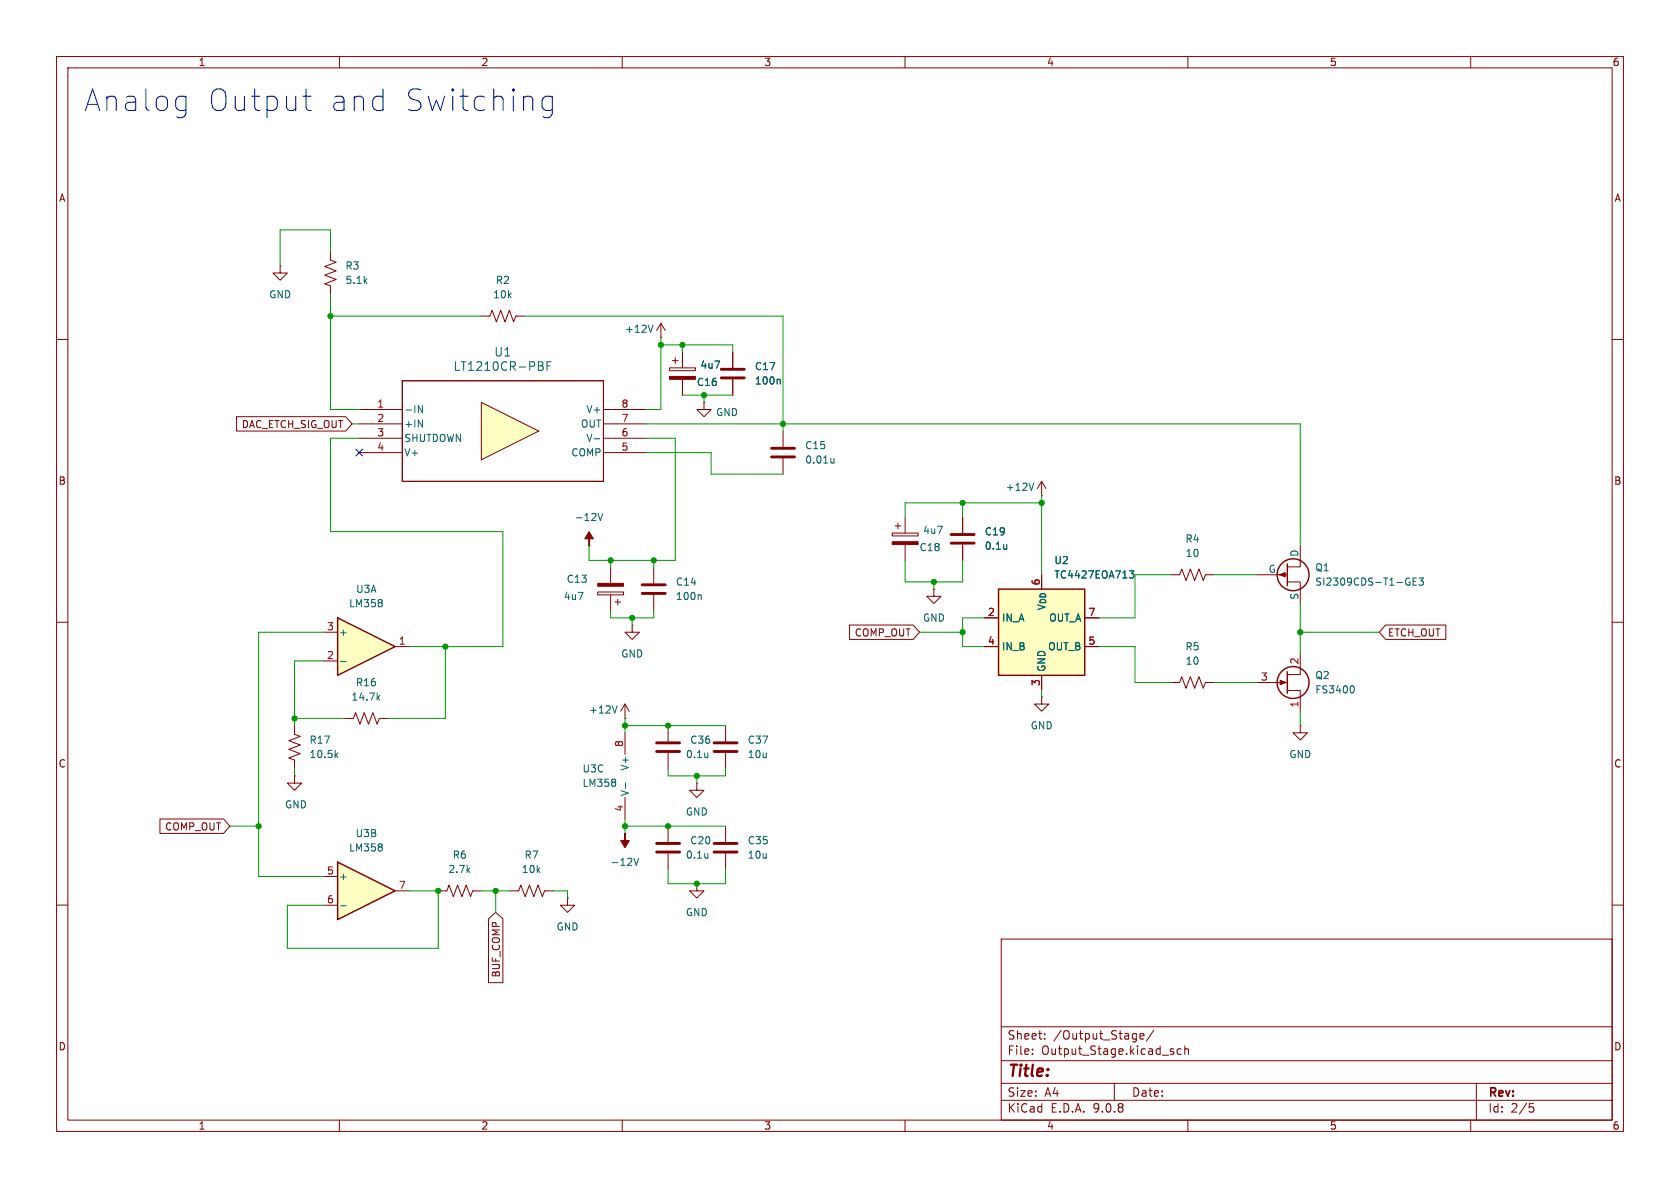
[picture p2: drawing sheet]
<svg xmlns="http://www.w3.org/2000/svg" width="297mm" height="210mm" viewBox="0 0 297 210" stroke-linecap="round" stroke-linejoin="round" font-family="sans-serif">
<g fill="none" stroke="#840000" stroke-width=".18">
<path d="M10 10h277v190h-277zM12 12h273v186h-273zM60 10v2M110 10v2M160 10v2M210 10v2M260 10v2M10 60h2M285 60h2M10 110h2M105.7 104.6h4.5v.6h-4.5zM107.9 100.3v2.8"/>
<path d="M107.9 105.2v2.8M108.7 106.4h1M109.2 105.9v1M285 110h2M10 160h2M177 166h108v32h-108zM285 160h2M60 198v2M110 198v2M160 198v2M177 194.5h108M177 191.5h108"/>
<path d="M177 187.5h108M177 181.5h108M182.5 186.3v.1M182.5 185.5v.1M184.7 183.6v.1M184.7 182.8v.1M197 191.5v3M201.5 183.2l.7-.1v-.3l-.5-.1-.2 .2 .1 .7h.6M204 182.1l-1.3 2M207.3 185.9l.2 .2-.2 .3M207.3 185.4l.2 .1M208.8 185.5l-.4-.1-.3 .3v.4l.1 .2h.6"/>
<path d="M209.5 185.5l.2-.1 .3 .1 .1 .9M209.5 184.9v1.5M210 198v2M260 198v2M261 191.5v6.5M270.4 195.1h.7M270.5 195.7h.4l.3 .3-.2 .5-.5 .1"/>
</g>
<path d="M105.7 103.1h4.5v.5h-4.5z" fill="#840000" stroke="#840000" stroke-width=".18"/>
<path d="M59.7 109.2l10.1 5.1-10.1 5.1z" fill="#ffffc2"/>
<path d="M59.7 109.2l10.1 5.1-10.1 5.1z" fill="none" stroke="#840000" stroke-width=".25"/>
<path d="M129.5 62.2v2.8M129.5 67.1v2.8M57.1 111.8h2.6M57.1 116.8h2.6M69.8 114.3h2.6M111.8 110.5v1.3h1.2l-1.2 1.2-1.3-1.2h1.3M111.8 110.5h.1" fill="none" stroke="#840000" stroke-width=".18"/>
<path d="M137.8 67l.1 .2v.7M60.2 116.9h1M67.5 106.1v.3M67.5 106.7v.4" fill="none" stroke="#006464" stroke-width=".18"/>
<path d="M127.5 65.3h4.1M127.5 66.8h4.1" fill="none" stroke="#840000" stroke-width=".51"/>
<path d="M176.5 104.1h15.3v15.3h-15.3z" fill="#ffffc2"/>
<path d="M176.5 104.1h15.3v15.3h-15.3z" fill="none" stroke="#840000" stroke-width=".25"/>
<path d="M174 109.2h2.5M174 114.3h2.5M184.1 119.4v2.5M191.8 109.2h2.5M191.8 114.3h2.5" fill="none" stroke="#840000" stroke-width=".18"/>
<path d="M199.6 100.9h.8l-.4 .5 .4 .1v.4l-.2 .3h-.4" fill="none" stroke="#006464" stroke-width=".18"/>
<path d="M85.1 71.1l10.1 5.1-10.1 5.1z" fill="#ffffc2"/>
<path d="M71.1 67.3h35.6" fill="none" stroke="#ffffc2" stroke-width=".18"/>
<g fill="none" stroke="#840000" stroke-width=".18">
<path d="M116.8 59.7h.1M116.8 57.2l-.7 1.2M116.8 57.2l.8 1.2M116.8 57.2v2.5M63.5 72.4h7.6M63.5 74.9h7.6M63.5 77.5h7.6M71.1 67.3h35.6v17.8h-35.6zM85.1 71.1l10.1 5.1-10.1 5.1zM106.7 72.4h7.6M106.7 74.9h7.6M106.7 77.5h7.6"/>
<path d="M118.4 65h4.5v.5h-4.5zM118.9 63.8h1M119.4 63.2v1.1M120.6 62.2v2.8M120.6 67.1v2.8M124.5 71.1v1.3h1.2l-1.2 1.3-1.3-1.3h1.3M124.5 71.1h.1M63.5 80h7.6M104.1 96.5h.1M106.7 80h7.6M170.2 91.4v2.8M170.2 96.3v2.8"/>
<path d="M115.6 100.3v2.8M115.6 105.2v2.8M52.1 128.3v1.5l1 .4-2 .7 2 .8-2 .8 2 .7-2 .8 1 .4v1.5M52.1 137.2v1.2h1.2l-1.2 1.3-1.3-1.3h1.3M52.1 137.2h.1M110.5 129.5v3.9M184.1 123.2v1.3h1.3l-1.3 1.2-1.2-1.2h1.2M184.1 123.2h.1M90.2 157.5h1.5l.4-1 .7 2 .8-2 .8 2 .7-2 .8 2 .4-1h1.5M100.3 158.8v1.2h1.3l-1.3 1.3-1.2-1.3h1.2M100.3 158.8h.1M110.5 141v3.8"/>
</g>
<g fill="none" stroke="#006464" stroke-width=".18">
<path d="M115.4 57.5l-.4 1.2M74 71.7l.7 1.3v-1.3M74 74.2l.7 1.3v-1.3M95.7 64.7a.41 .41 0 0 1 .4 .3 .41 .41 0 0 1-.3 .5M95.8 64l.2 .2-.2 .4M96.7 64.7h.5M97.4 63.9h-.7v1.6M105.1 77.6h.9M105.7 90.7l.4 1.3 .5-1.3M178 96.3v.8M178 97h-.1M123.8 105.1l.2 .2v.7"/>
<path d="M59.4 133.4l.3 .5M59.7 133.1l-.4 .5M108.8 137.9v.3M108.8 138.4v.5M110.6 138.4v1"/>
</g>
<g fill="#840000" stroke="#840000" stroke-width=".18">
<path d="M118.4 66.5h4.5v.6h-4.5z"/>
<path d="M104.1 94l.8 1.3h-.8v1.2v-1.2h-.7z"/>
</g>
<path d="M168.1 94.5h4.1M168.1 96h4.1M113.5 103.4h4.1M113.5 104.9h4.1" fill="none" stroke="#840000" stroke-width=".51"/>
<path d="M59.7 152.4l10.1 5.1-10.1 5.1z" fill="#ffffc2"/>
<g fill="none" stroke="#840000" stroke-width=".25">
<path d="M227.6 99.7v3.8M227.6 118.7v3.9M59.7 152.4l10.1 5.1-10.1 5.1z"/>
<circle cx="228.6" cy="101.6" r="2.82"/>
<circle cx="228.6" cy="120.6" r="2.82"/>
</g>
<g fill="none" stroke="#840000" stroke-width=".18">
<path d="M49.5 47v1.3h1.3l-1.3 1.2-1.2-1.2h1.2M49.5 47h.1M58.4 44.5v1.5l1 .4-2 .7 2 .8-2 .7 2 .8-2 .8 1 .3v1.6M85.1 55.9h1.5l.4-1 .8 2 .7-2 .8 2 .7-2 .8 2 .4-1h1.5M41.8 73.7h19.3l1.1 1.2-1.1 1.3h-19.3zM120.6 62.2v2.8M120.6 67.1v2.8M129.5 62.2v2.8M129.5 67.1v2.8M138.4 76.2v2.8M138.4 81v2.8M157.7 94.2h4.6v.5h-4.6z"/>
<path d="M158.2 93h1.1M158.7 92.5v1M160 91.4v2.8M160 96.3v2.8M170.2 91.4v2.8M170.2 96.3v2.8M184.1 87.6h.1M184.1 85.1l-.7 1.3M184.1 85.1l.8 1.3M184.1 85.1v2.5M229.9 96.5v3.7h-2.3M150.2 110.5h11.2l1.2 1.3-1.2 1.2h-11.2z"/>
<path d="M165.1 104.1v1.3h1.3l-1.3 1.3-1.3-1.3h1.3M165.1 104.1h.1M174 109.2h2.5M174 114.3h2.5M184.1 119.4v2.5M191.8 109.2h2.5M191.8 114.3h2.5M207 101.6h1.5l.4-1 .8 2 .7-2 .8 2 .8-2 .7 2 .4-1h1.5M222.2 101.6h5.4M227.6 102.9h2.3v3.8M229.9 115.6v3.7h-2.3M245 110.5h10.6v2.5h-10.6l-1.2-1.2z"/>
<path d="M61 127h1.5l.4-1 .7 2 .8-2 .8 2 .7-2 .8 2 .4-1h1.5M110.5 127h.1M110.5 124.5l-.8 1.2M110.5 124.5l.8 1.2M110.5 124.5v2.5M118.1 128.3v2.8M118.1 133.1v2.8M123.2 138.4v1.3h1.3l-1.3 1.3-1.3-1.3h1.3M123.2 138.4h.1M128.3 128.3v2.8M128.3 133.1v2.8M207 120.7h1.5l.4-1.1 .8 2.1 .7-2.1 .8 2.1 .8-2.1 .7 2.1 .4-1h1.5"/>
<path d="M222.2 120.7h5.4M227.6 122h2.3v3.7M229.9 128.3v1.2h1.2l-1.2 1.3-1.3-1.3h1.3M229.9 128.3h.1M28.3 144.8h11.2l1.1 1.3-1.1 1.2h-11.2zM57.1 154.9h2.6M69.8 157.5h2.6M77.5 157.5h1.5l.4-1 .7 2 .8-2 .8 2 .7-2 .8 2 .4-1h1.5M110.5 147.3h.1M118.1 146.1v2.7M118.1 150.9v2.8M123.2 156.2v1.3h1.3l-1.3 1.3-1.3-1.3h1.3"/>
<path d="M123.2 156.2h.1M128.3 146.1v2.7M128.3 150.9v2.8M57.1 160h2.6M86.4 162.4l1.2-1.1 1.3 1.1v11.3h-2.5z"/>
</g>
<g fill="none" stroke="#006464" stroke-width=".18">
<path d="M137.8 67l.1 .2v.7M147.4 81v.9M147.4 81.7l-.3 .2M178 96.3v.8M178 97h-.1M182.8 85.4l-.5 1.3M199.6 100.9h.8l-.4 .5 .4 .1v.4l-.2 .3h-.4M249 102.9h.3v.4l-.3 .1M249.1 102.2h.1M249.8 102.8h.4M250.4 102.2h-.6v1.2h.6M250.8 102.2h.8l-.4 .5 .4 .1v.5l-.2 .1-.6-.1"/>
<path d="M66.8 123.3l.4 .5M67.2 122.9l-.5 .5M109.1 124.8l-.4 1.3M125.1 133.1v.8M125.1 133.8v.1M239.1 121.2a.79 .79 0 0 1 0 1.3M67.5 149.3v.3M67.5 149.8v.5M112.1 151.7l.4 1.3 .4-1.3M125.1 150.9v.8M125.1 151.6h.1M60.2 160.1h1"/>
</g>
<g fill="#840000" stroke="#840000" stroke-width=".18">
<path d="M226.3 120.3l1 .4-1 .3z"/>
<path d="M157.7 95.8h4.6v.5h-4.6z"/>
<path d="M110.5 147.3v1.3h.8l-.8 1.3-.8-1.3h.8z"/>
<path d="M226.2 101.6l1-.4v.8z"/>
</g>
<path d="M136.4 79.2h4.1M136.4 80.8h4.1M116.1 131.3h4M116.1 132.8h4M126.2 131.3h4.1M126.2 132.8h4.1M116.1 149.1h4M116.1 150.6h4M126.2 149.1h4.1M126.2 150.6h4.1" fill="none" stroke="#840000" stroke-width=".51"/>
<g fill="none" stroke="#009600" stroke-width=".18">
<path d="M58.4 55.9h26.7M58.4 44.5v-3.9h-8.9v6.4M58.4 52.1v20.3h5.1M92.7 55.9h45.7v20.3M116.8 59.7v12.7h-2.5M62.2 74.9h1.3M63.5 77.5h-5.1v16.5h30.5v20.3h-16.5M114.3 74.9h115.6v21.6M114.3 77.5h5.1v21.6h-15.3v-2.6M116.8 61h12.7v1.2M120.6 61v1.2M120.6 69.9h8.9"/>
<path d="M124.5 69.9v1.2M107.9 99.1v1.2M114.3 80h11.4v3.8h12.7M115.6 99.1v1.2M160 99.1v3.8h10.2v-3.8M170.2 88.9v2.5M184.1 88.9h-24.1v2.5M184.1 87.6v14M57.1 111.8h-11.4v43.1h11.4M57.1 116.8h-5v11.5M78.7 114.3v12.7h-10.1M107.9 108v1.2h7.7v-1.2"/>
<path d="M111.8 109.2v1.3M162.6 111.8h7.6M165.1 102.9v1.2M174 109.2h-3.8v5.1h3.8M194.3 114.3h6.4v6.4h6.3M207 101.6h-6.3v7.6h-6.4M214.6 101.6h7.6M229.9 106.7v8.9M229.9 111.8h13.9M52.1 135.9v1.3M52.1 127h8.9M110.5 127v2.5"/>
<path d="M110.5 128.3h17.8M118.1 135.9v1.3h10.2v-1.3M123.2 137.2v1.2M184.1 121.9v1.3M214.6 120.7h7.6M229.9 125.7v2.6M40.6 146.1h5.1M72.4 157.5h5.1v10.1h-26.7v-7.6h6.3M85.1 157.5h5.1M87.6 157.5v3.8M97.8 157.5h2.5v1.3M110.5 144.8v2.5"/>
<path d="M110.5 146.1h17.8M118.1 153.7v2.5h10.2v-2.5"/>
</g>
<path d="M62.9 79.4l1.2 1.2M64.1 79.4l-1.2 1.2" fill="none" stroke="#000084" stroke-width=".18"/>
<path d="M53.6 17h1.4M54.1 19l.2 .4 .7 .1M97.6 17.2l-.3-.2h-.7l-.6 .4-.2 .3v1.1l.4 .6 .4 .1h.7l.3-.1M97.6 17v3.1a1.03 1.03 0 0 1-1.6 .5" fill="none" stroke="#0000c2" stroke-width=".18"/>
<g fill="#009600" stroke="#009600" stroke-width=".18">
<circle cx="118.1" cy="128.3" r=".46"/>
<circle cx="110.5" cy="128.3" r=".46"/>
<circle cx="78.7" cy="114.3" r=".46"/>
<circle cx="58.4" cy="55.9" r=".46"/>
<circle cx="115.6" cy="99.1" r=".46"/>
<circle cx="116.8" cy="61" r=".46"/>
<circle cx="120.6" cy="61" r=".46"/>
<circle cx="124.5" cy="69.9" r=".46"/>
<circle cx="170.2" cy="88.9" r=".46"/>
<circle cx="138.4" cy="74.9" r=".46"/>
<circle cx="170.2" cy="111.8" r=".46"/>
<circle cx="229.9" cy="111.8" r=".46"/>
<circle cx="184.1" cy="88.9" r=".46"/>
<circle cx="165.1" cy="102.9" r=".46"/>
<circle cx="87.6" cy="157.5" r=".46"/>
<circle cx="110.5" cy="146.1" r=".46"/>
<circle cx="45.7" cy="146.1" r=".46"/>
<circle cx="52.1" cy="127" r=".46"/>
<circle cx="77.5" cy="157.5" r=".46"/>
<circle cx="111.8" cy="109.2" r=".46"/>
<circle cx="107.9" cy="99.1" r=".46"/>
<circle cx="123.2" cy="156.2" r=".46"/>
<circle cx="118.1" cy="146.1" r=".46"/>
<circle cx="123.2" cy="137.2" r=".46"/>
</g>
<g font-size="5.3" fill="#0000c2">
<text x="14.9" y="19.9">Analog</text>
<text x="36.5" y="19.9">Output</text>
<text x="57.8" y="19.9">and</text>
<text x="70.8" y="19.9">Switching</text>
</g>
<text font-size="2.8" fill="#840000" x="178" y="190.9">Title:</text>
<g font-size="2.1" fill="#006464">
<text x="80.1" y="65.8">LT1210CR-PBF</text>
<text x="87.3" y="63.2">U1</text>
</g>
<g font-size="2.1" fill="#840000">
<text x="178" y="184">Sheet:</text>
<text x="186.2" y="184">/Output_Stage/</text>
<text x="178" y="186.7">File:</text>
<text x="184.1" y="186.7">Output_Stage.kicad_sch</text>
<text x="178" y="196.9">KiCad</text>
<text x="178" y="194.1">Size:</text>
<text x="184.7" y="194.1">A4</text>
<text x="185.7" y="196.9">E.D.A.</text>
<text x="193.3" y="196.9">9.0.8</text>
<text x="200" y="194.1">Date:</text>
<text x="263" y="194.3">Rev:</text>
<text x="263" y="196.9">Id:</text>
<text x="267.1" y="196.9">2/5</text>
</g>
<g font-size="1.8" fill="#840000">
<text x="35" y="11.9">1</text>
<text x="85" y="11.9">2</text>
<text x="135" y="11.9">3</text>
<text x="185" y="11.9">4</text>
<text x="235" y="11.9">5</text>
<text x="285" y="11.9">6</text>
<text x="10.3" y="35.9">A</text>
<text x="285.3" y="35.9">A</text>
<text x="42.6" y="75.9">DAC_ETCH_SIG_OUT</text>
<text x="10.3" y="85.9">B</text>
<text x="285.3" y="85.9">B</text>
<text x="151" y="112.7">COMP_OUT</text>
<text x="245.3" y="112.7">ETCH_OUT</text>
<text x="10.3" y="135.9">C</text>
<text x="285.3" y="135.9">C</text>
<text x="29.1" y="147">COMP_OUT</text>
<text x="88.6" y="172.9" transform="rotate(-90 88.6 172.9)">BUF_COMP</text>
<text x="10.3" y="185.9">D</text>
<text x="285.3" y="185.9">D</text>
<text x="35" y="199.9">1</text>
<text x="85" y="199.9">2</text>
<text x="135" y="199.9">3</text>
<text x="185" y="199.9">4</text>
<text x="235" y="199.9">5</text>
<text x="285" y="199.9">6</text>
</g>
<g font-size="1.8" fill="#006464">
<text x="61" y="47.9">R3</text>
<text x="47.5" y="52.9">GND</text>
<text x="61" y="50.4">5.1k</text>
<text x="87.1" y="52.9">10k</text>
<text x="87.6" y="50.4">R2</text>
<text x="110.4" y="59">+12V</text>
<text x="123.7" y="65.4">4u7</text>
<text x="133.4" y="65.6">C17</text>
<text x="123.1" y="68.4">C16</text>
<text x="133.4" y="68.2">100n</text>
<text x="71.4" y="73.3">-IN</text>
<text x="71.4" y="75.8">+IN</text>
<text x="102.6" y="75.8">OUT</text>
<text x="103.6" y="73.3">V+</text>
<text x="126.5" y="73.8">GND</text>
<text x="71.4" y="78.3">SHUTDOWN</text>
<text x="71.4" y="80.9">V+</text>
<text x="100.9" y="80.9">COMP</text>
<text x="103.6" y="78.3">V-</text>
<text x="142.2" y="82.1">0.01u</text>
<text x="142.2" y="79.6">C15</text>
<text x="177.7" y="87">+12V</text>
<text x="101.5" y="92.3">-12V</text>
<text x="163.1" y="94.6">4u7</text>
<text x="174" y="94.8">C19</text>
<text x="162.5" y="97.6">C18</text>
<text x="174" y="97.4">0.1u</text>
<text x="186.3" y="99.9">U2</text>
<text x="209.5" y="96.1">R4</text>
<text x="209.5" y="98.7">10</text>
<text x="224.2" y="101.3">G</text>
<text x="229.6" y="98.5" transform="rotate(-90 229.6 98.5)">D</text>
<text x="232.4" y="101.2">Q1</text>
<text x="61.6" y="107.5">LM358</text>
<text x="62.9" y="105">U3A</text>
<text x="99.6" y="106.3">4u7</text>
<text x="100.1" y="103.2">C13</text>
<text x="119.4" y="106.3">100n</text>
<text x="119.4" y="103.7">C14</text>
<text x="186.3" y="102.5">TC4427EOA713</text>
<text x="229.6" y="106.1" transform="rotate(-90 229.6 106.1)">S</text>
<text x="232.4" y="103.7">SI2309CDS-T1-GE3</text>
<text x="59.8" y="112.6">+</text>
<text x="163.1" y="110.1">GND</text>
<text x="177" y="110.1">IN_A</text>
<text x="185" y="108" transform="rotate(-90 185 108)">V_{DD}</text>
<text x="185.4" y="110.1">OUT_A</text>
<text x="109.7" y="116.4">GND</text>
<text x="177" y="115.2">IN_B</text>
<text x="185" y="118.9" transform="rotate(-90 185 118.9)">GND</text>
<text x="185.2" y="115.2">OUT_B</text>
<text x="209.5" y="115.2">R5</text>
<text x="209.5" y="117.7">10</text>
<text x="62" y="124.1">14.7k</text>
<text x="62.8" y="121.5">R16</text>
<text x="232.4" y="122.8">FS3400</text>
<text x="232.4" y="120.2">Q2</text>
<text x="54.6" y="131.7">R17</text>
<text x="104" y="126.3">+12V</text>
<text x="121.9" y="131.7">C36</text>
<text x="132.1" y="131.7">C37</text>
<text x="182.1" y="129.1">GND</text>
<text x="54.6" y="134.2">10.5k</text>
<text x="102.9" y="136.8">U3C</text>
<text x="111.4" y="136.3" transform="rotate(-90 111.4 136.3)">V+</text>
<text x="121.2" y="134.2">0.1u</text>
<text x="132.1" y="134.2">10u</text>
<text x="227.8" y="134.2">GND</text>
<text x="50.3" y="143.1">GND</text>
<text x="102.9" y="139.3">LM358</text>
<text x="111.4" y="140.8" transform="rotate(-90 111.4 140.8)">V-</text>
<text x="62.8" y="148.2">U3B</text>
<text x="121.2" y="144.4">GND</text>
<text x="121.9" y="149.5">C20</text>
<text x="132.1" y="149.5">C35</text>
<text x="59.8" y="155.8">+</text>
<text x="61.6" y="150.7">LM358</text>
<text x="79.2" y="154.5">2.7k</text>
<text x="79.9" y="152">R6</text>
<text x="92.2" y="154.5">10k</text>
<text x="92.6" y="152">R7</text>
<text x="107.8" y="153.3">-12V</text>
<text x="121.2" y="152">0.1u</text>
<text x="132.1" y="152">10u</text>
<text x="98.3" y="164.7">GND</text>
<text x="121.2" y="162.2">GND</text>
</g>
<g font-size="1.8" fill="#a90000">
<text x="66.6" y="72.1">1</text>
<text x="66.6" y="74.7">2</text>
<text x="66.6" y="77.2">3</text>
<text x="109.8" y="72.1">8</text>
<text x="109.8" y="74.7">7</text>
<text x="109.8" y="77.2">6</text>
<text x="66.6" y="79.8">4</text>
<text x="109.8" y="79.8">5</text>
<text x="183.9" y="103.6" transform="rotate(-90 183.9 103.6)">6</text>
<text x="57.7" y="111.5">3</text>
<text x="174.6" y="109">2</text>
<text x="192.3" y="109">7</text>
<text x="57.7" y="116.6">2</text>
<text x="70.4" y="114">1</text>
<text x="174.6" y="114">4</text>
<text x="192.3" y="114">5</text>
<text x="229.6" y="117.5" transform="rotate(-90 229.6 117.5)">2</text>
<text x="183.9" y="121.4" transform="rotate(-90 183.9 121.4)">3</text>
<text x="222.8" y="120.4">3</text>
<text x="229.6" y="125.2" transform="rotate(-90 229.6 125.2)">1</text>
<text x="110.2" y="132.2" transform="rotate(-90 110.2 132.2)">8</text>
<text x="110.2" y="143.6" transform="rotate(-90 110.2 143.6)">4</text>
<text x="57.7" y="154.7">5</text>
<text x="57.7" y="159.8">6</text>
<text x="70.4" y="157.2">7</text>
</g>
</svg>
